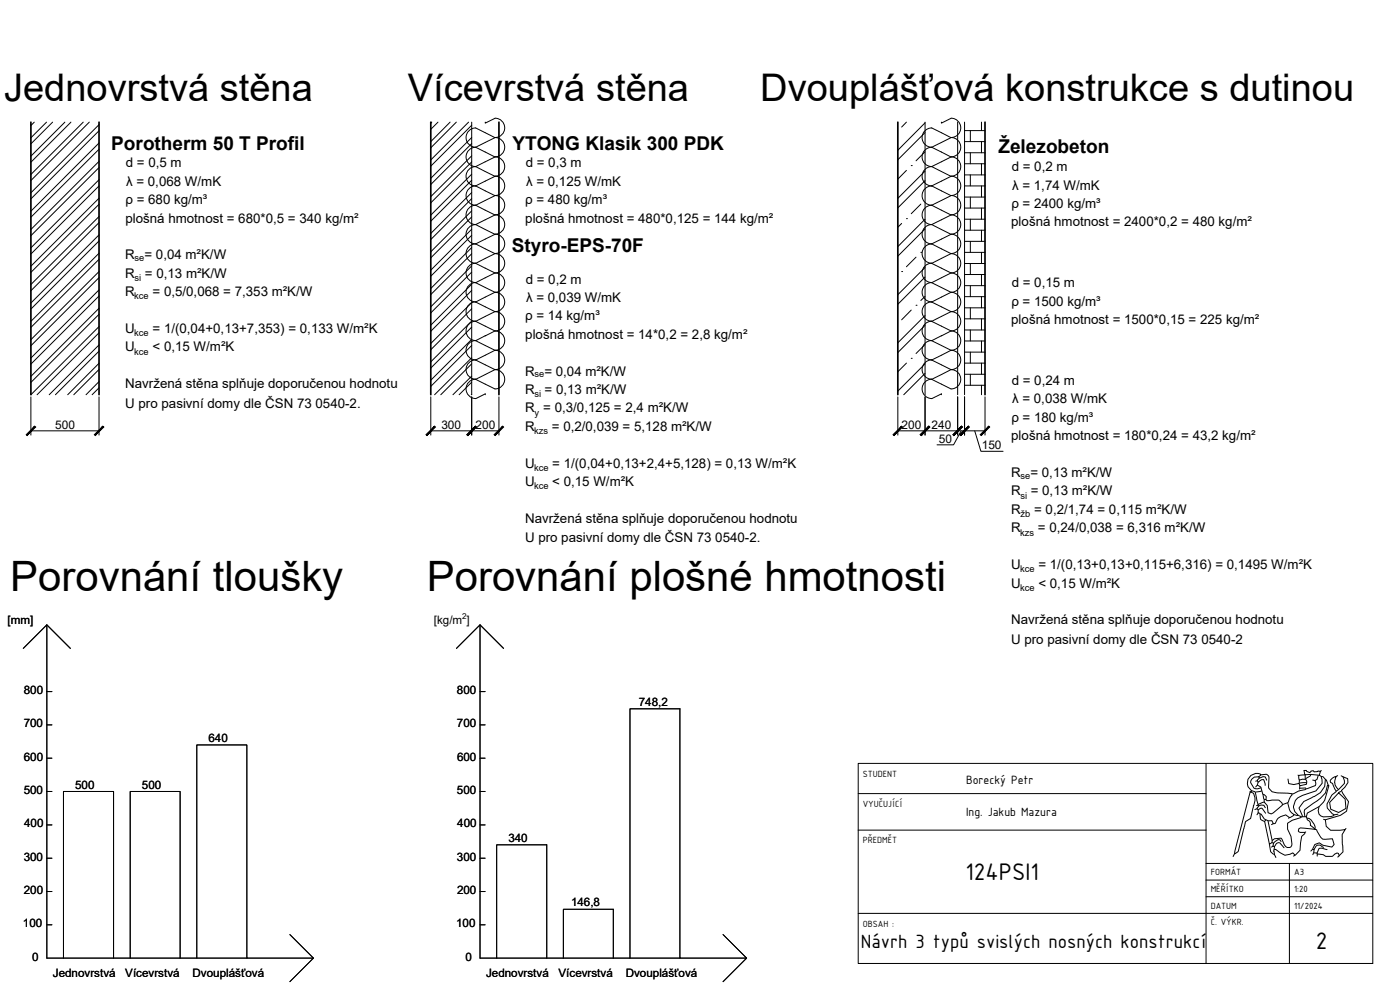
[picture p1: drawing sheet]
<svg xmlns="http://www.w3.org/2000/svg" width="420mm" height="297mm" viewBox="0 0 420 297" stroke-linecap="round" stroke-linejoin="round" font-family="sans-serif">
<g fill="none" stroke="#000" stroke-width=".3">
<path d="M10.3 36.6l-1 1.1M14 36.6l-4.7 4.7M15.8 36.6l-6.5 6.6M19.5 36.6l-10.2 10.2M21.3 36.6l-12 12.1M25 36.6l-15.7 15.8M26.8 36.6l-17.5 17.6M29.7 37.4l-20.4 20.5M29.7 39.2l-20.4 20.5M129.6 36.6l-.3 .4M131.4 36.6l-2.1 2.2M135.1 36.6l-5.8 5.9"/>
<path d="M136.9 36.6l-7.6 7.8M140.5 39.5a2.89 2.89 0 0 1 2.3-1.1l5.7 2.9-5.8 2.9a2.9 2.9 0 0 1-2.6-1.7 2.9 2.9 0 0 1 .4-3zM140.6 36.6l-11.3 11.4M141.6 37.6l-12.3 12.3M145.6 36.6v.3l2.9-1.4a2.88 2.88 0 0 1 3 2.9 2.88 2.88 0 0 1-2.9 2.9 2.9 2.9 0 0 1 2.9 2.9 2.9 2.9 0 0 1-2.9 2.9 2.9 2.9 0 0 1 2.9 2.9 2.9 2.9 0 0 1-2.9 2.9M272 36.6l-1.4 1.5M277.6 36.9l-8.1 8.2M277.6 39.8l-8.1 8.1M277.8 39l1.8-.6 5.8 2.9-5.8 2.9a2.9 2.9 0 0 1-2.7-2 2.9 2.9 0 0 1 .9-3.2zM282.5 36.6v.3l2.9-1.4a2.88 2.88 0 0 1 2.9 2.9 2.88 2.88 0 0 1-2.9 2.9 2.9 2.9 0 0 1 2.9 2.9 2.9 2.9 0 0 1-2.9 2.9 2.9 2.9 0 0 1 2.9 2.9 2.9 2.9 0 0 1-2.9 2.9M289.5 39.2h6.1M291.2 39.2v3.3"/>
<path d="M294.6 36.6v2.6M29.7 42.9l-20.4 20.5M29.7 48.4l-20.4 20.5M29.7 53.9l-20.4 20.5M29.7 59.5l-20.4 20.4M29.7 44.8l-20.4 20.4M29.7 50.3l-20.4 20.4M29.7 55.8l-20.4 20.4M141.6 41.3l-12.3 12.2M141.6 46.8l-12.3 12.2M141.6 52.3l-12.3 12.2M141.6 57.8l-12.3 12.2"/>
<path d="M141.6 43.1l-12.3 12.3M141.6 48.6l-12.3 12.3M141.6 54.1l-12.3 12.3M141.6 59.6l-12.3 12.3M142.7 44.2l5.8 2.9-5.8 2.9M142.7 50l5.8 2.9M142.7 55.8l5.8 2.9M142.8 44.2a2.9 2.9 0 0 0-2.9 2.9 2.9 2.9 0 0 0 2.9 2.9M142.8 50a2.9 2.9 0 0 0-2.9 2.9 2.9 2.9 0 0 0 2.9 2.9M142.8 55.8a2.9 2.9 0 0 0-2.9 2.9 2.9 2.9 0 0 0 2.9 2.9M148.5 52.9l-5.8 2.9M148.5 58.7l-5.8 2.9"/>
<path d="M148.6 52.9a2.9 2.9 0 0 1 2.9 2.9 2.9 2.9 0 0 1-2.9 2.9M148.6 58.7a2.9 2.9 0 0 1 2.9 2.9 2.9 2.9 0 0 1-2.9 2.9 2.9 2.9 0 0 1 2.9 2.9 2.9 2.9 0 0 1-2.9 2.9 2.9 2.9 0 0 1 2.9 2.9 2.9 2.9 0 0 1-2.9 2.9M272 51.1l-2.5 2.6M273.5 49.7h.1M277.6 51.3l-8.1 8.2M277.6 54.2l-8.1 8.2M277.6 45.5l-2.7 2.7M279.6 44.2l5.8 2.9-5.8 2.9M279.6 50l5.8 2.9M279.6 55.8l5.8 2.9M279.6 44.2a2.9 2.9 0 0 0-2.9 2.9 2.9 2.9 0 0 0 2.9 2.9M279.6 50a2.9 2.9 0 0 0-2.9 2.9 2.9 2.9 0 0 0 2.9 2.9"/>
<path d="M279.6 55.8a2.9 2.9 0 0 0-2.9 2.9 2.9 2.9 0 0 0 2.9 2.9M285.4 52.9l-5.8 2.9M285.4 58.7l-5.8 2.9M285.4 52.9a2.9 2.9 0 0 1 2.9 2.9 2.9 2.9 0 0 1-2.9 2.9M285.4 58.7a2.9 2.9 0 0 1 2.9 2.9 2.9 2.9 0 0 1-2.9 2.9 2.9 2.9 0 0 1 2.9 2.9 2.9 2.9 0 0 1-2.9 2.9 2.9 2.9 0 0 1 2.9 2.9 2.9 2.9 0 0 1-2.9 2.9M289.5 42.5h6.1M289.5 45.8h6.1M289.5 49.1h6.1M289.5 52.5h6.1M289.5 55.8h6.1M289.5 59.1h6.1M291.2 45.8v3.3"/>
<path d="M291.2 52.5v3.3M291.2 59.1v3.3M294.6 42.5v3.3M294.6 49.1v3.4M294.6 55.8v3.3M29.7 65l-20.4 20.4M29.7 70.5l-20.4 20.4M29.7 76l-20.4 20.4M29.7 61.3l-20.4 20.4M29.7 66.8l-20.4 20.4M29.7 72.3l-20.4 20.4M29.7 77.8l-20.4 20.4"/>
<path d="M141.6 63.3l-12.3 12.3M141.6 68.8l-12.3 12.3M141.6 74.3l-12.3 12.3M141.6 79.8l-12.3 12.3M141.6 65.1l-12.3 12.3M141.6 70.6l-12.3 12.3M141.6 76.1l-12.3 12.3M142.7 61.6l5.8 2.9-5.8 2.9M142.7 67.4l5.8 2.9-5.8 2.9M142.7 73.2l5.8 2.9M142.7 79l5.8 2.9M142.8 61.6a2.9 2.9 0 0 0-2.9 2.9 2.9 2.9 0 0 0 2.9 2.9"/>
<path d="M142.8 67.4a2.9 2.9 0 0 0-2.9 2.9 2.9 2.9 0 0 0 2.9 2.9M142.8 73.2a2.9 2.9 0 0 0-2.9 2.9 2.9 2.9 0 0 0 2.9 2.9M142.8 79a2.9 2.9 0 0 0-2.9 2.9 2.9 2.9 0 0 0 2.9 2.9 2.9 2.9 0 0 0-2.9 2.9 2.9 2.9 0 0 0 2.9 2.9 2.9 2.9 0 0 0-2.9 2.9 2.9 2.9 0 0 0 2.9 2.9M148.5 76.1l-5.8 2.9M148.6 76.1a2.9 2.9 0 0 1 2.9 2.9 2.9 2.9 0 0 1-2.9 2.9M270.6 67l-1.1 1.2M272 65.6h.1M274.9 77.2l-2.9 2.8M276.4 75.7h.1M276.4 61.2l-2.9 2.9M277.6 65.8l-8.1 8.2M277.6 68.7l-8.1 8.2"/>
<path d="M279.6 61.6l5.8 2.9-5.8 2.9M279.6 67.4l5.8 2.9-5.8 2.9M279.6 73.2l5.8 2.9M279.6 79l5.8 2.9M279.6 61.6a2.9 2.9 0 0 0-2.9 2.9 2.9 2.9 0 0 0 2.9 2.9M279.6 67.4a2.9 2.9 0 0 0-2.9 2.9 2.9 2.9 0 0 0 2.9 2.9M279.6 73.2a2.9 2.9 0 0 0-2.9 2.9 2.9 2.9 0 0 0 2.9 2.9M279.6 79a2.9 2.9 0 0 0-2.9 2.9 2.9 2.9 0 0 0 2.9 2.9 2.9 2.9 0 0 0-2.9 2.9 2.9 2.9 0 0 0 2.9 2.9 2.9 2.9 0 0 0-2.9 2.9 2.9 2.9 0 0 0 2.9 2.9M285.4 76.1l-5.8 2.9M285.4 76.1a2.9 2.9 0 0 1 2.9 2.9 2.9 2.9 0 0 1-2.9 2.9M289.5 62.4h6.1M289.5 65.8h6.1"/>
<path d="M289.5 69.1h6.1M289.5 72.4h6.1M289.5 75.7h6.1M289.5 79.1h6.1M291.2 65.8v3.3M291.2 72.4v3.3M291.2 79.1v3.3M294.6 62.4v3.4M294.6 69.1v3.3M294.6 75.7v3.4M29.7 81.5l-20.4 20.4M29.7 87l-20.4 20.4"/>
<path d="M29.7 92.5l-20.4 20.4M29.7 98l-20.4 20.4M29.7 83.3l-20.4 20.4M29.7 88.8l-20.4 20.4M29.7 94.3l-20.4 20.5M29.7 99.9l-18.6 18.5M141.6 85.3l-12.3 12.3M141.6 90.8l-12.3 12.3M141.6 96.3l-12.3 12.3M141.6 81.6l-12.3 12.3M141.6 87.2l-12.3 12.2M141.6 92.7l-12.3 12.2"/>
<path d="M141.6 98.2l-12.3 12.2M142.7 96.4l5.8 2.9M142.8 96.4a2.9 2.9 0 0 0-2.9 2.9 2.9 2.9 0 0 0 2.9 2.9M148.5 99.3l-5.8 2.9M148.5 81.9l-5.8 2.9 5.8 2.9M148.5 87.7l-5.8 2.9 5.8 2.9M148.5 93.5l-5.8 2.9M148.6 81.9a2.9 2.9 0 0 1 2.9 2.9 2.9 2.9 0 0 1-2.9 2.9M148.6 87.7a2.9 2.9 0 0 1 2.9 2.9 2.9 2.9 0 0 1-2.9 2.9M148.6 93.5a2.9 2.9 0 0 1 2.9 2.9 2.9 2.9 0 0 1-2.9 2.9M148.6 99.3a2.9 2.9 0 0 1 2.9 2.9 2.9 2.9 0 0 1-2.9 2.9M270.6 81.5h.1"/>
<path d="M273.5 93l-2.9 3M274.9 91.6h.1M277.6 80.2l-8.1 8.2M277.6 94.7l-8.1 8.2M277.6 83.1l-8.1 8.2M277.6 97.6l-8.1 8.2M277.6 88.9l-1.2 1.3M279.6 96.4l5.8 2.9M279.6 96.4a2.9 2.9 0 0 0-2.9 2.9 2.9 2.9 0 0 0 2.9 2.9M285.4 99.3l-5.8 2.9M285.4 81.9l-5.8 2.9 5.8 2.9M285.4 87.7l-5.8 2.9 5.8 2.9"/>
<path d="M285.4 93.5l-5.8 2.9M285.4 81.9a2.9 2.9 0 0 1 2.9 2.9 2.9 2.9 0 0 1-2.9 2.9M285.4 87.7a2.9 2.9 0 0 1 2.9 2.9 2.9 2.9 0 0 1-2.9 2.9M285.4 93.5a2.9 2.9 0 0 1 2.9 2.9 2.9 2.9 0 0 1-2.9 2.9M285.4 99.3a2.9 2.9 0 0 1 2.9 2.9 2.9 2.9 0 0 1-2.9 2.9M289.5 82.4h6.1M289.5 85.7h6.1M289.5 89h6.1M289.5 92.4h6.1M289.5 95.7h6.1M289.5 99h6.1M291.2 85.7v3.3"/>
<path d="M291.2 92.4v3.3M291.2 99v3.3M294.6 82.4v3.3M294.6 89v3.4M294.6 95.7v3.3M29.7 103.5l-14.9 14.9M29.7 109l-9.4 9.4M29.7 114.5l-3.9 3.9M29.7 105.4l-13.1 13M29.7 110.9l-7.6 7.5M29.7 116.4l-2.1 2M141.6 101.8l-12.3 12.3"/>
<path d="M141.6 107.3l-11.2 11.1M141.6 112.8l-5.7 5.6M141.6 118.3l-.2 .1M141.6 103.7l-12.3 12.2M141.6 109.2l-9.3 9.2M141.6 114.7l-3.8 3.7M142.7 113.8l5.8-2.9a2.9 2.9 0 0 1 3 2.9 2.9 2.9 0 0 1-2.9 2.9zM142.7 102.2l5.8 2.9M142.8 102.2a2.9 2.9 0 0 0-2.9 2.9 2.9 2.9 0 0 0 2.9 2.9 2.9 2.9 0 0 0-2.9 2.9 2.9 2.9 0 0 0 2.9 2.9 2.9 2.9 0 0 0-2.9 2.9 2.9 2.9 0 0 0 2.9 2.9l2.8-1.4v.2M148.5 105.1l-5.8 2.9 5.8 2.9M148.6 105.1a2.9 2.9 0 0 1 2.9 2.9 2.9 2.9 0 0 1-2.9 2.9M272 109l-2.5 2.5"/>
<path d="M273.5 107.5h.1M277.6 109.2l-8.1 8.1M277.6 112l-6.4 6.4M277.6 103.4l-2.7 2.7M279.6 113.8l5.8-2.9a2.9 2.9 0 0 1 2.9 2.9 2.9 2.9 0 0 1-2.9 2.9zM279.6 102.2l5.8 2.9M279.6 102.2a2.9 2.9 0 0 0-2.9 2.9 2.9 2.9 0 0 0 2.9 2.9 2.9 2.9 0 0 0-2.9 2.9 2.9 2.9 0 0 0 2.9 2.9 2.9 2.9 0 0 0-2.9 2.9 2.9 2.9 0 0 0 2.9 2.9l2.9-1.4v.2M285.4 105.1l-5.8 2.9 5.8 2.9M285.4 105.1a2.9 2.9 0 0 1 2.9 2.9 2.9 2.9 0 0 1-2.9 2.9M289.5 102.3h6.1M289.5 105.6h6.1M289.5 109h6.1"/>
<path d="M289.5 112.3h6.1M289.5 115.6h6.1M291.2 105.6v3.4M291.2 112.3v3.3M294.6 102.3v3.3M294.6 109v3.3M294.6 115.6v2.8"/>
</g>
<path d="M9.3 36.6v81.8M29.7 36.6v81.8M129.3 36.6v81.8M149.7 36.6v81.8M269.5 36.6v81.8M295.6 36.6v81.8" fill="none" stroke="#000" stroke-width=".51"/>
<path d="M9.3 119.1v11.4M29.7 119.1v11.4M129.3 119.1v11.4M141.6 119.1v11.4M149.7 119.1v11.4M9.3 129.3h20.4M129.3 129.3h20.4" fill="none" stroke="#000" stroke-width=".3"/>
<g fill="#000" stroke="#000" stroke-width=".3">
<path d="M10.4 127.9l-2.3 2.8 2.6-2.6zM10.4 127.9l-2.3 2.8-.2-.3z"/>
<path d="M28.3 130.4l.3 .3 2.3-2.8zM30.9 127.9l.3 .2-2.6 2.6z"/>
<path d="M130.4 127.9l-2.3 2.8 2.6-2.6zM127.8 130.4l2.6-2.5-2.3 2.8z"/>
<path d="M140.1 130.4l.3 .3 2.3-2.8zM142.7 127.9l.3 .2-2.6 2.6z"/>
<path d="M142.7 127.9l-2.3 2.8 2.6-2.6zM142.7 127.9l-2.3 2.8-.3-.3z"/>
<path d="M148.3 130.4l.3 .3 2.3-2.8zM150.9 127.9l.2 .2-2.5 2.6z"/>
</g>
<g fill="none" stroke="#000" stroke-width=".3">
<path d="M141.6 36.6v81.8M277.6 36.6v81.8M287.4 36.6v81.8M289.5 36.6v81.8M257.6 229.1h154.4v60h-154.4zM257.6 238.1h104.3M361.9 229.1v60M375.2 237.4l1 .6a3.9 3.9 0 0 1 0 3.7l-.9 3.9-1.5 1-2.2 8.8-1.1 .8-.4 .8M375.3 237.7l-4.8 18.4M375.4 237.7l.3-.4 1 .4 1 4.2-.5 .8 .4 .2v1.1l.6 .2 .1 1.6 1.3 .8 1.4 6.6 .8-.4v-.7l.7-.4 2-.2 .9 1.8a1.2 1.2 0 0 0 1.2 1 1.2 1.2 0 0 0 1.1-1l-.3-2.4-1-2.1v-1.8l1.4-.9 2.7-1M377.2 234.3l-.3 .1M377.4 235.6l1 .5 .6 2.1 1 .8-.1 .9 .3 .3 3.6-.1 .9 .8 .2 .6-3.4 2.7-.9-.3-.3-2.2-.9-1"/>
<path d="M377.6 234.6l1.1-.7h.6l.4 1.8M377.7 233.1l-1.3 .1a1.78 1.78 0 0 0-1.1 1.6l1 1.7 1.2 .2 .9-.3M377.9 233.5l-.6 .6 .3 .5-.3 1-.4 .5M378.5 232.5l1.7-.1a1.11 1.11 0 0 1 .6 1.2l-.1 2.9 1.1 1.1 1.5 .3 4.4 .3v.3l-1.2 2.4a4.2 4.2 0 0 0 1.3 3.1l.5 .5-.1 .2-1.4 .9M378.6 237.3l-1.7 .3M379.1 238.4l.3 2.2M379.5 239.9h.4M380.2 234.1l-.5-1-.6-.1-1.2 .4-.2-.3 .7-.7a2.78 2.78 0 0 0-3.7 1.1 2.78 2.78 0 0 0 1 3.8M386.5 233.8l.3 1.3 1.5 .3 1.5-.3 .3 .5M389.6 232.6l.2 .2 .1 1.3 1.9-.3M390 234.2l-.1 .8M390.1 236.5l1.7-.1 .1 .2"/>
<path d="M391.6 232.5l-1.9 .2M391.7 232.5v1.1M392.1 234.9h-2.1M393.4 232.5l-.2 .3-1.3 .8 .3 .8-.1 .9-2 .4-.1 1.1M394 234l.5 .2M395.6 232.7l-.3 1.1-.6 .4 .2 .7-.1 .8-3.1 1.2-1.9 .4-2 .9M395.8 232.6l-2.6-.2-1.6 .1-.2-1.3h.6l.2 .3 .9 .3 .3-.5h.8l.2 .3 1.1-.3 .8 .1-.4 1.2 1.1 .4 1.1 1 .5 1.6 .2 .1-1.2 4.4-1.7 1.9-.3 1.2 .3 1.1 .5 .5a4.5 4.5 0 0 0 3.9-.1l1.2-.4M396.5 233l.3 2-1.9 2.3-4 1.4a3.3 3.3 0 0 0-2.7 3.8 3.3 3.3 0 0 0 3.8 2.6l.3 .9a1.26 1.26 0 0 1 .9 1.6l1.7 1.3-4.6-.5-.5 .3-.2 .7 .3 .2 1.7 .2v.3l-.9 .8-.6 4.2-1.9 1.8M396.6 231.3h-.3M397.8 233.9a5.1 5.1 0 0 1-3.8 5.2l-2.7 1.4-1.5 1.9 1.1 2.6M398.6 235.6l-.8 2.3a27.6 27.6 0 0 1-6.3 5l-.1 1 .2 1.1M401.4 232.7l-.5 .4"/>
<path d="M401.7 236.9a3.2 3.2 0 0 1-.8-3.9h-.1a1.82 1.82 0 0 0-1.6 1.3l.1 .5 .7 .3 1 2.2M401.7 237.9l2 1.9 .2 2.8-2.2 1.2-2.3-1-.4-2zM402.4 237.5l-.6 .4M402.5 232.8l.6 .4 .4 1.1v.8l-2.5 2.3a6 6 0 0 0-2.7 4.5l.1 .6 1.4 1.7 .5 .2M403.1 233.1l1.4 .5v1.2l-.9 1.4-1 1 2.1 3.3-.6 2.9-1.8 1.2-4.5 1.4 .2 1.9 1.3 1.2 4.4-.2-.9 1.5 .3 5.2-1.7 1.5M257.6 249.1h104.3M361.9 259.1h50.1M377.1 242.7l-.5 .2M377.5 241.6l-.4 .1M377.6 244l-.4 .5M377.7 242.9l.8-.4 .3 .1 1 1.4M377.7 241.8l.7-.3 .9 .1 .4 .7"/>
<path d="M378.2 244.2l.3 .1 .9 1.4 1.1 .5 1.3 5.8M379.3 240.7l-1.7 .7M379.8 246.1l-.3 .4M380.7 246.3l1-.1 .4 .9-.5 .3M381 253.3l.3 2.3 1.1 .8M381.8 252.8l.4 .2-.2 .9 .5 .1a4.1 4.1 0 0 0 .4 3.3M382 253.9l-.4 .3M382.3 255.3l-.2 .1M382.5 254l.6-.9 .7-.3 1.6 1.6M382.5 254.9l.3-.1 2.8 1.8 1.5-.3 .9-.4 .6 .7M384.5 252.5l-.4-.5-.5-.1-1.4 1.1M386.4 240.9l-1.5 .5"/>
<path d="M386.9 245.3l-1-.8a3.4 3.4 0 0 0-3.2 2.5l-.6 .1M387 259.1v30M388.4 244.5l1.1 .2M391.9 249.6l-.2 .1M392.3 245.5a2.77 2.77 0 0 1 2.2 2.1l.2 .7M393.9 254.8l-.5 .5M394.4 255.9h.9v1M395 248.9l1.4 2.3 .6 .6 2.9-.1 .5 1.7-.7 .8-2.7-.6-1.1-.7-1.3 .5-.6 1.3 .4 .2-.4 1.5M395.4 256.4h1.7l.7 .5h2l1.4-1 .5 .2 .2 .6M395.8 242l-3.5 2-.3 1.1M397.2 254.2l-.4-.1a1.34 1.34 0 0 0-1.4-.5 1.34 1.34 0 0 0-1 1.2M397.2 245.8l.6 .2"/>
<path d="M398.3 254.9l-.5-.1a2.04 2.04 0 0 0-1.9-.2l-.6 1.3M403.9 248.6l-.2 .3M257.6 274.1h154.4M361.9 269.1h50.1M361.9 264.1h50.1"/>
</g>
<!-- layer: 00 popis -->
<g fill="none" stroke="#000" stroke-width=".3">
<path d="M269.5 119.1v11.4M277.6 119.1v11.4M287.4 119.1v11.4M289.5 119.1v11.4M295.6 119.1v11.4M269.5 129.3h26.1M288.5 129.3l-2.3 4.2h-5M292.5 129.3l1.9 6.1h6.6M7 194.5l7.1-7v100h60M14.1 187.5l7 7M137 194.5l7.1-7v100h59.9M144.1 187.5l7 7"/>
<path d="M14.1 217.5h1.5M14.1 207.5h1.5M144.1 217.5h1.5M144.1 207.5h1.5M14.1 237.5h1.5M14.1 227.5h1.5M144.1 237.5h1.5M144.1 227.5h1.5M14.1 257.5h1.5M14.1 247.5h1.5M144.1 257.5h1.5M144.1 247.5h1.5"/>
<path d="M14.1 277.5h1.5M14.1 267.5h1.5M144.1 277.5h1.5M144.1 267.5h1.5M19 287.5v-50h15.1v50M39.1 287.5v-50h15v50M59.1 287.5v-64h15v64h20M87 280.4l7.1 7.1-7.1 7M149.1 287.5v-34h15v34M169.1 287.5v-14.7h15v14.7M189.1 287.5v-74.8h14.9v74.8h20.1M217 280.4l7.1 7.1-7.1 7"/>
</g>
<g fill="#000" stroke="#000" stroke-width=".3">
<path d="M270.6 127.9l-2.3 2.8 2.5-2.6zM268 130.4l2.6-2.5-2.3 2.8z"/>
<path d="M276.2 130.4l.3 .3 2.3-2.8zM278.8 127.9l.2 .2-2.5 2.6z"/>
<path d="M278.8 127.9l-2.3 2.8 2.5-2.6zM276.2 130.4l2.6-2.5-2.3 2.8z"/>
<path d="M286 130.4l.3 .3 2.2-2.8zM288.5 127.9l.3 .2-2.5 2.6z"/>
<path d="M288 130.4l.3 .3 2.3-2.8zM290.6 127.9l.3 .2-2.6 2.6z"/>
<path d="M288.5 127.9l-2.2 2.8 2.5-2.6zM288.5 127.9l-2.2 2.8-.3-.3z"/>
<path d="M290.6 127.9l-2.3 2.8 2.6-2.6zM288 130.4l2.6-2.5-2.3 2.8z"/>
<path d="M294.2 130.4l.3 .3 2.3-2.8zM296.8 127.9l.2 .2-2.5 2.6z"/>
</g>
<g font-size="12.6">
<text x="3.1" y="177.3">Porovnání tloušky</text>
<text x="128.1" y="177.3">Porovnání plošné hmotnosti</text>
</g>
<g font-size="11.4">
<text x="1.2" y="30.4">Jednovrstvá stěna</text>
<text x="122.4" y="30.4">Vícevrstvá stěna</text>
<text x="228.2" y="30.4">Dvouplášťová konstrukce s dutinou</text>
</g>
<g font-size="7.8">
<text x="289.7" y="264.1">124PSI1</text>
<text x="394.9" y="284.6">2</text>
</g>
<text font-size="6.2" x="258.3" y="284.5">Návrh 3 typů svislých nosných konstrukcí</text>
<g font-size="5.7">
<text x="33.4" y="44.9">Porotherm 50 T Profil</text>
<text x="153.8" y="44.9">YTONG Klasik 300 PDK</text>
<text x="299.6" y="45.9">Železobeton</text>
<text x="153.6" y="75.6">Styro-EPS-70F</text>
</g>
<g font-size="4">
<text x="37.8" y="50.2">d = 0,5 m</text>
<text x="157.8" y="50.2">d = 0,3 m</text>
<text x="303.6" y="51.3">d = 0,2 m</text>
<text x="37.8" y="55.7">λ = 0,068 W/mK</text>
<text x="157.9" y="55.7">λ = 0,125 W/mK</text>
<text x="303.7" y="56.9">λ = 1,74 W/mK</text>
<text x="37.6" y="61.3">ρ = 680 kg/m³</text>
<text x="157.6" y="61.3">ρ = 480 kg/m³</text>
<text x="303.5" y="62.4">ρ = 2400 kg/m³</text>
<text x="37.6" y="66.8">plošná hmotnost = 680*0,5 = 340 kg/m²</text>
<text x="157.6" y="66.8">plošná hmotnost = 480*0,125 = 144 kg/m²</text>
<text x="303.5" y="67.9">plošná hmotnost = 2400*0,2 = 480 kg/m²</text>
<text x="37.6" y="77.8">R</text>
<text x="43.3" y="77.8">= 0,04 m²K/W</text>
<text x="37.6" y="83.3">R</text>
<text x="43.5" y="83.3">= 0,13 m²K/W</text>
<text x="37.6" y="88.9">R</text>
<text x="45.8" y="88.9">= 0,5/0,068 = 7,353 m²K/W</text>
<text x="157.8" y="85.1">d = 0,2 m</text>
<text x="303.6" y="86.2">d = 0,15 m</text>
<text x="157.9" y="90.6">λ = 0,039 W/mK</text>
<text x="303.5" y="91.7">ρ = 1500 kg/m³</text>
<text x="37.6" y="99.9">U</text>
<text x="45.8" y="99.9">= 1/(0,04+0,13+7,353) = 0,133 W/m²K</text>
<text x="157.6" y="96.1">ρ = 14 kg/m³</text>
<text x="157.6" y="101.7">plošná hmotnost = 14*0,2 = 2,8 kg/m²</text>
<text x="303.5" y="97.3">plošná hmotnost = 1500*0,15 = 225 kg/m²</text>
<text x="37.6" y="105.4">U</text>
<text x="45.8" y="105.4">&lt; 0,15 W/m²K</text>
<text x="157.6" y="112.7">R</text>
<text x="163.4" y="112.7">= 0,04 m²K/W</text>
<text x="37.6" y="116.4">Navržená stěna splňuje doporučenou hodnotu</text>
<text x="157.6" y="118.2">R</text>
<text x="163.5" y="118.2">= 0,13 m²K/W</text>
<text x="303.6" y="115.6">d = 0,24 m</text>
<text x="37.6" y="122.3">U pro pasivní domy dle ČSN 73 0540-2.</text>
<text x="157.6" y="123.7">R = 0,3/0,125 = 2,4 m²K/W</text>
<text x="303.7" y="121.1">λ = 0,038 W/mK</text>
<text x="157.6" y="129.3">R</text>
<text x="165.6" y="129.3">= 0,2/0,039 = 5,128 m²K/W</text>
<text x="303.5" y="126.6">ρ = 180 kg/m³</text>
<text x="303.5" y="132.1">plošná hmotnost = 180*0,24 = 43,2 kg/m²</text>
<text x="157.6" y="140.3">U</text>
<text x="165.7" y="140.3">= 1/(0,04+0,13+2,4+5,128) = 0,13 W/m²K</text>
<text x="303.4" y="143.2">R</text>
<text x="309.2" y="143.2">= 0,13 m²K/W</text>
<text x="157.6" y="145.8">U</text>
<text x="165.7" y="145.8">&lt; 0,15 W/m²K</text>
<text x="303.4" y="148.7">R</text>
<text x="309.3" y="148.7">= 0,13 m²K/W</text>
<text x="303.4" y="154.2">R</text>
<text x="310.4" y="154.2">= 0,2/1,74 = 0,115 m²K/W</text>
<text x="157.6" y="156.8">Navržená stěna splňuje doporučenou hodnotu</text>
<text x="303.4" y="159.8">R</text>
<text x="311.5" y="159.8">= 0,24/0,038 = 6,316 m²K/W</text>
<text x="157.6" y="162.7">U pro pasivní domy dle ČSN 73 0540-2.</text>
<text x="303.4" y="170.8">U</text>
<text x="311.6" y="170.8">= 1/(0,13+0,13+0,115+6,316) = 0,1495 W/m²K</text>
<text x="303.4" y="176.3">U</text>
<text x="311.6" y="176.3">&lt; 0,15 W/m²K</text>
<text x="303.5" y="187.3">Navržená stěna splňuje doporučenou hodnotu</text>
<text x="303.4" y="193.2">U pro pasivní domy dle ČSN 73 0540-2</text>
</g>
<g font-size="3.9">
<text x="289.9" y="235.2">Borecký Petr</text>
<text x="289.9" y="245">Ing. Jakub Mazura</text>
</g>
<g font-size="3.6">
<text x="16.6" y="128.6">500</text>
<text x="132.5" y="128.6">300</text>
<text x="142.7" y="128.6">200</text>
<text x="270.6" y="128.6">200</text>
<text x="279.6" y="128.6">240</text>
<text x="281.7" y="132.8">50</text>
<text x="294.6" y="134.7">150</text>
</g>
<g font-size="3.5">
<text x="2.2" y="187.1">[mm]</text>
<text x="130.2" y="187.1">[kg/m ]</text>
<text x="7.2" y="208.3">800</text>
<text x="137.1" y="208.3">800</text>
<text x="191.7" y="211.9">748,2</text>
<text x="7.1" y="218.3">700</text>
<text x="137.1" y="218.3">700</text>
<text x="62.6" y="222.7">640</text>
<text x="7.2" y="228.2">600</text>
<text x="137.2" y="228.2">600</text>
<text x="7.1" y="238.2">500</text>
<text x="22.6" y="236.7">500</text>
<text x="42.6" y="236.7">500</text>
<text x="137.1" y="238.2">500</text>
<text x="7.2" y="248.3">400</text>
<text x="137.2" y="248.3">400</text>
<text x="152.6" y="252.7">340</text>
<text x="7.1" y="258.3">300</text>
<text x="137.1" y="258.3">300</text>
<text x="7.2" y="268.3">200</text>
<text x="137.2" y="268.3">200</text>
<text x="171.4" y="272">146,8</text>
<text x="6.9" y="278.2">100</text>
<text x="136.9" y="278.2">100</text>
<text x="9.7" y="288.2">0</text>
<text x="15.9" y="293.2">Jednovrstvá</text>
<text x="37.6" y="293.2">Vícevrstvá</text>
<text x="57.8" y="293.2">Dvouplášťová</text>
<text x="139.7" y="288.2">0</text>
<text x="145.9" y="293.2">Jednovrstvá</text>
<text x="167.6" y="293.2">Vícevrstvá</text>
<text x="187.8" y="293.2">Dvouplášťová</text>
</g>
<g font-size="2.9">
<text x="258.9" y="233.2">STUDENT</text>
<text x="258.9" y="242">VYUČUJÍCÍ</text>
<text x="258.9" y="253">PŘEDMĚT</text>
<text x="363.3" y="262.7">FORMÁT</text>
<text x="388.4" y="262.7">A3</text>
<text x="363.3" y="267.7">MĚŘÍTKO</text>
<text x="388.4" y="267.7">1:20</text>
<text x="363.3" y="272.7">DATUM</text>
<text x="388.4" y="272.7">11/2024</text>
<text x="258.9" y="278">OBSAH :</text>
<text x="363.3" y="277.7">Č. VÝKR.</text>
</g>
<g font-size="2.8">
<text x="40.4" y="78.3">se</text>
<text x="40.3" y="89.8">kce</text>
<text x="40.4" y="84.3">si</text>
<text x="40.3" y="100.9">kce</text>
<text x="40.3" y="106.4">kce</text>
<text x="160.4" y="113.1">se</text>
<text x="160.4" y="119.2">si</text>
<text x="160.4" y="124.7">y</text>
<text x="160.3" y="130.2">kzs</text>
<text x="160.3" y="141.3">kce</text>
<text x="306.2" y="143.6">se</text>
<text x="160.3" y="146.8">kce</text>
<text x="306.2" y="149.6">si</text>
<text x="306.3" y="155.2">žb</text>
<text x="306.2" y="160.7">kzs</text>
<text x="306.2" y="171.7">kce</text>
<text x="306.2" y="177.2">kce</text>
</g>
<text font-size="2.4" x="138.7" y="185.6">2</text>
</svg>
